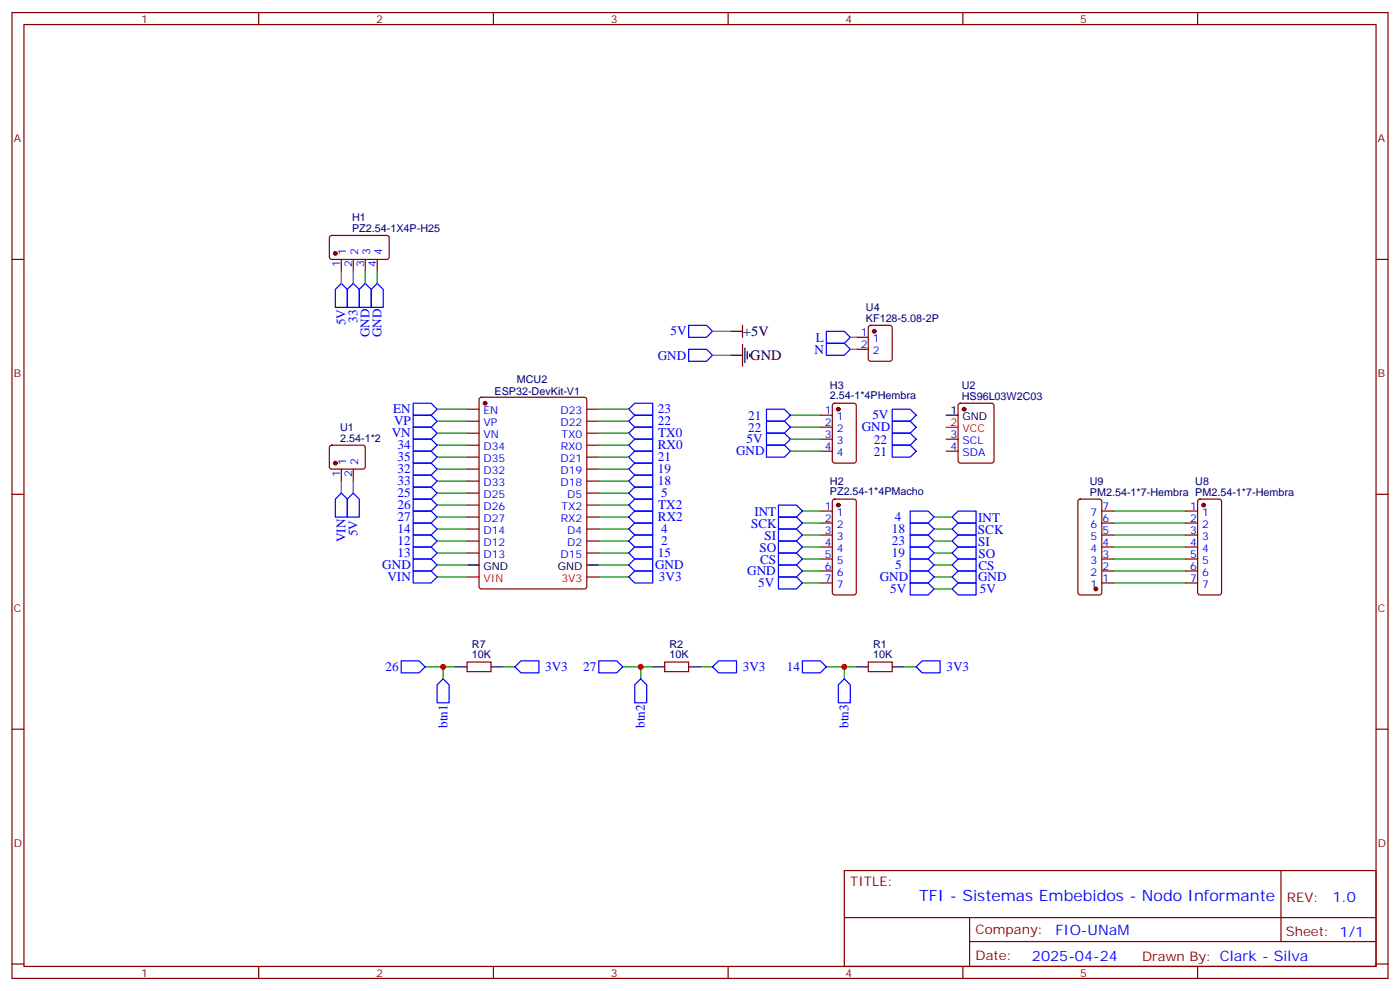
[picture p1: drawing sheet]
<svg xmlns="http://www.w3.org/2000/svg" width="412mm" height="292mm" viewBox="0 0 412 292" stroke-linecap="round" stroke-linejoin="round" font-family="sans-serif">
<g fill="none" stroke="#870000" stroke-width=".35">
<path d="M3.5 3.7h405.4v284.3h-405.4zM7.1 7.2h398.2v277.3h-398.2zM76.2 3.7v3.5M145.3 3.7v3.5M214.5 3.7v3.5M283.6 3.7v3.5M352.8 3.7v3.5M3.5 76.4h3.6M97.2 69.5l.5-.2 16.5 .1 .5 .6-.1 5.9-.7 .5-16.5-.1-.4-.6v-5.7zM100.5 76.4v3.5M104.1 76.4v3.5M107.6 76.4v3.5"/>
<path d="M111.1 76.4v3.5M405.3 76.4h3.6M252.2 99.3h3.6M256 96l.5-.2h5.6l.7 .4v9.5l-.4 .6-5.9 .1-.7-.5v-9.4zM141.3 117.2l.5-.3h30.4l.6 .5 .1 55.3-.5 .6-30.6 .1-.6-.5-.1-55.2zM245.4 118.9l.5-.2h5.6l.7 .4v16.5l-.4 .7h-5.9l-.7-.4v-16.5zM252.2 102.8h3.6M282.5 118.9l.4-.2h9.2l.7 .4v16.5l-.5 .7h-9.4l-.6-.4-.1-16.5zM97.2 131.3l.5-.2h9.5l.4 .7-.1 5.9-.6 .4-9.5-.1-.4-.6v-5.6zM100.5 138.1v3.5M104.1 138.1v3.5M137.6 120.5h3.5"/>
<path d="M137.6 124h3.5M137.6 127.5h3.5M137.6 131.1h3.5M137.6 134.6h3.5M137.6 138.1h3.5M172.9 120.5h3.5M172.9 124h3.5M172.9 127.5h3.5M172.9 131.1h3.5M172.9 134.6h3.5M172.9 138.1h3.5M241.7 122.2h3.5"/>
<path d="M241.7 125.8h3.5M241.7 129.3h3.5M241.7 132.8h3.5M278.7 129.3h3.5M278.7 132.8h3.5M3.5 145.5h3.6M137.6 141.6h3.5M137.6 145.2h3.5M137.6 148.7h3.5M137.6 152.2h3.5M137.6 155.8h3.5M137.6 159.3h3.5"/>
<path d="M172.9 141.6h3.5M172.9 145.2h3.5M172.9 148.7h3.5M172.9 152.2h3.5M172.9 155.8h3.5M172.9 159.3h3.5M241.7 157.5h3.5M241.7 154h3.5M241.7 150.5h3.5M245.4 147.1l.5-.2h5.6l.7 .5v27l-.2 .5-.5 .3h-5.6l-.5-.3-.2-.5v-26.8zM317.7 147.1l.5-.2h5.6l.7 .5 .1 27-.3 .5-.5 .3h-5.6l-.5-.3-.2-.5v-26.8zM324.6 157.5h3.5"/>
<path d="M324.6 154h3.5M324.6 150.5h3.5M349.2 157.5h3.6M349.2 154h3.6M349.2 150.5h3.6M353 147.1l.5-.2h5.6l.7 .5v27l-.2 .5-.5 .3h-5.6l-.5-.3-.2-.5v-26.8zM405.3 145.5h3.6M137.6 162.8h3.5M172.9 162.8h3.5M241.7 171.6h3.5M241.7 168.1h3.5M241.7 164.6h3.5"/>
<path d="M241.7 161h3.5M324.6 171.6h3.5M324.6 168.1h3.5M324.6 164.6h3.5M324.6 161h3.5M349.2 171.6h3.6M349.2 168.1h3.6M349.2 164.6h3.6M349.2 161h3.6M137.6 194.9h7v2.8h-7zM195.8 194.9h7v2.8h-7zM255.8 194.9h7v2.8h-7z"/>
<path d="M3.5 214.7h3.6M405.3 214.7h3.6M248.7 256.3h156.6v28.2h-156.6zM377.3 256.3v20.9M248.7 270.1h156.5M285.6 277.2h119.6M285.6 270.1v14.2M3.5 283.8h3.6M76.2 284.5v3.5M145.3 284.5v3.5M214.5 284.5v3.5M283.6 284.5v3.5"/>
<path d="M352.8 284.5v3.5M405.3 283.8h3.6"/>
</g>
<g fill="none" stroke="#00f" stroke-width=".35">
<path d="M100.5 83.4l1.8 1.8v5.3h-3.5v-5.3zM104.1 83.4l1.7 1.8v5.3h-3.5v-5.3zM107.6 83.4l1.8 1.8v5.3h-3.6v-5.3zM111.1 83.4l1.8 1.8v5.3h-3.5v-5.3zM202.8 95.8h5.3l1.8 1.7-1.8 1.8h-5.3zM243.4 97.5h5.3l1.8 1.8-1.8 1.8h-5.3zM121.7 118.7h5.3l1.8 1.8-1.8 1.7h-5.3zM187 118.7h5.3v3.5h-5.3l-1.8-1.7zM202.8 102.8h5.3l1.8 1.8-1.8 1.8h-5.3zM243.4 101.1h5.3l1.8 1.7-1.8 1.8h-5.3zM121.7 122.2h5.3l1.8 1.8-1.8 1.8h-5.3zM121.7 125.8h5.3l1.8 1.7-1.8 1.8h-5.3z"/>
<path d="M121.7 129.3h5.3l1.8 1.8-1.8 1.7h-5.3zM121.7 132.8h5.3l1.8 1.8-1.8 1.7h-5.3zM121.7 136.3h5.3l1.8 1.8-1.8 1.8h-5.3zM121.7 139.9h5.3l1.8 1.7-1.8 1.8h-5.3zM187 139.9h5.3v3.5h-5.3l-1.8-1.8zM187 136.3h5.3v3.6h-5.3l-1.8-1.8zM187 132.8h5.3v3.5h-5.3l-1.8-1.7zM187 129.3h5.3v3.5h-5.3l-1.8-1.7zM187 125.8h5.3v3.5h-5.3l-1.8-1.8zM187 122.2h5.3v3.6h-5.3l-1.8-1.8zM225.8 124h5.3l1.7 1.8-1.7 1.7h-5.3zM225.8 120.5h5.3l1.7 1.7-1.7 1.8h-5.3z"/>
<path d="M225.8 131.1h5.3l1.7 1.7-1.7 1.8h-5.3zM225.8 127.5h5.3l1.7 1.8-1.7 1.8h-5.3zM262.8 120.5h5.3l1.8 1.7-1.8 1.8h-5.3zM262.8 124h5.3l1.8 1.8-1.8 1.7h-5.3zM262.8 131.1h5.3l1.8 1.7-1.8 1.8h-5.3zM262.8 127.5h5.3l1.8 1.8-1.8 1.8h-5.3zM100.5 145.2l1.8 1.7v5.3h-3.5v-5.3zM104.1 145.2l1.7 1.7v5.3h-3.5v-5.3zM121.7 143.4h5.3l1.8 1.8-1.8 1.7h-5.3zM121.7 146.9h5.3l1.8 1.8-1.8 1.8h-5.3zM121.7 150.5h5.3l1.8 1.7-1.8 1.8h-5.3zM121.7 154h5.3l1.8 1.8-1.8 1.7h-5.3z"/>
<path d="M121.7 157.5h5.3l1.8 1.8-1.8 1.7h-5.3zM187 157.5h5.3v3.5h-5.3l-1.8-1.7zM187 154h5.3v3.5h-5.3l-1.8-1.7zM187 150.5h5.3v3.5h-5.3l-1.8-1.8zM187 146.9h5.3v3.6h-5.3l-1.8-1.8zM187 143.4h5.3v3.5h-5.3l-1.8-1.7zM229.3 155.8h5.3l1.8 1.7-1.8 1.8h-5.3zM229.3 159.3h5.3l1.8 1.7-1.8 1.8h-5.3zM229.3 152.2h5.3l1.8 1.8-1.8 1.8h-5.3zM229.3 148.7h5.3l1.8 1.8-1.8 1.7h-5.3zM268.1 157.5h5.3l1.8 1.8-1.8 1.7h-5.3zM268.1 154h5.3l1.8 1.8-1.8 1.7h-5.3z"/>
<path d="M268.1 150.5h5.3l1.8 1.7-1.8 1.8h-5.3zM280.5 152.2l1.7-1.7h5.3v3.5h-5.3zM280.5 159.3l1.7-1.8h5.3v3.5h-5.3zM282.2 154h5.3v3.5h-5.3l-1.7-1.7zM121.7 161h5.3l1.8 1.8-1.8 1.8h-5.3zM121.7 164.6h5.3l1.8 1.7-1.8 1.8h-5.3zM121.7 168.1h5.3l1.8 1.8-1.8 1.7h-5.3zM187 168.1h5.3v3.5h-5.3l-1.8-1.7zM187 164.6h5.3v3.5h-5.3l-1.8-1.8zM187 161h5.3v3.6h-5.3l-1.8-1.8zM229.3 166.3h5.3l1.8 1.8-1.8 1.8h-5.3zM229.3 169.9h5.3l1.8 1.7-1.8 1.8h-5.3z"/>
<path d="M229.3 162.8h5.3l1.8 1.8-1.8 1.7h-5.3zM268.1 168.1h5.3l1.8 1.8-1.8 1.7h-5.3zM268.1 171.6h5.3l1.8 1.8-1.8 1.8h-5.3zM268.1 164.6h5.3l1.8 1.7-1.8 1.8h-5.3zM268.1 161h5.3l1.8 1.8-1.8 1.8h-5.3zM280.5 166.3l1.7-1.7h5.3v3.5h-5.3zM282.2 161h5.3v3.6h-5.3l-1.7-1.8zM282.2 171.6h5.3v3.6h-5.3l-1.7-1.8zM282.2 168.1h5.3v3.5h-5.3l-1.7-1.7zM118.2 194.6h5.3l1.7 1.7-1.7 1.8h-5.3zM130.5 199.8l1.8 1.8v5.3h-3.5v-5.3zM153.5 194.6h5.2v3.5h-5.2l-1.8-1.8z"/>
<path d="M176.4 194.6h5.3l1.7 1.7-1.7 1.8h-5.3zM188.7 199.8l1.8 1.8v5.3h-3.5v-5.3zM211.7 194.6h5.3v3.5h-5.3l-1.8-1.8zM236.4 194.6h5.3l1.7 1.7-1.7 1.8h-5.3zM248.7 199.8l1.8 1.8v5.3h-3.6v-5.3zM271.6 194.6h5.3v3.5h-5.3l-1.7-1.8z"/>
</g>
<g fill="none" stroke="#008700" stroke-width=".35">
<path d="M100.5 79.9v3.5M104.1 79.9v3.5M107.6 79.9v3.5M111.1 79.9v3.5M209.9 97.5h5.3M250.5 99.3h1.7M209.9 104.6h5.3M250.5 102.8h1.7M128.8 120.5h8.8M128.8 124h8.8M128.8 127.5h8.8M128.8 131.1h8.8"/>
<path d="M128.8 134.6h8.8M128.8 138.1h8.8M176.4 120.5h8.8M176.4 124h8.8M176.4 127.5h8.8M176.4 131.1h8.8M176.4 134.6h8.8M176.4 138.1h8.8M232.8 125.8h8.9M232.8 122.2h8.9M232.8 132.8h8.9M232.8 129.3h8.9"/>
<path d="M100.5 141.6v3.6M104.1 141.6v3.6M128.8 141.6h8.8M128.8 145.2h8.8M128.8 148.7h8.8M128.8 152.2h8.8M128.8 155.8h8.8M128.8 159.3h8.8M176.4 141.6h8.8M176.4 145.2h8.8M176.4 148.7h8.8M176.4 152.2h8.8"/>
<path d="M176.4 155.8h8.8M176.4 159.3h8.8M236.4 157.5h5.3M236.4 154h5.3M236.4 150.5h5.3M275.2 152.2h5.3M275.2 155.8h5.3M275.2 159.3h5.3M328.1 157.5h21.1M328.1 154h21.1M328.1 150.5h21.1M128.8 162.8h8.8"/>
<path d="M128.8 166.3h8.8M128.8 169.9h8.8M176.4 162.8h8.8M176.4 166.3h8.8M176.4 169.9h8.8M236.4 171.6h5.3M236.4 168.1h5.3M236.4 164.6h5.3M236.4 161h5.3M275.2 162.8h5.3M275.2 166.3h5.3M275.2 169.9h5.3"/>
<path d="M275.2 173.4h5.3M328.1 171.6h21.1M328.1 168.1h21.1M328.1 164.6h21.1M328.1 161h21.1M125.2 196.3h8.9M130.5 196.3v3.5M148.2 196.3h3.5M183.4 196.3h8.9M188.7 196.3v3.5M206.4 196.3h3.5M243.4 196.3h8.8"/>
<path d="M248.7 196.3v3.5M266.3 196.3h3.6"/>
</g>
<g fill="#870000" stroke="#870000" stroke-width=".35">
<circle cx="322.8" cy="173.4" r=".53"/>
<circle cx="354.5" cy="148.7" r=".53"/>
<circle cx="246.9" cy="120.5" r=".53"/>
<circle cx="246.9" cy="148.7" r=".53"/>
<circle cx="142.9" cy="118.7" r=".53"/>
<circle cx="257.5" cy="97.5" r=".53"/>
<circle cx="98.8" cy="136.3" r=".53"/>
<circle cx="284" cy="120.5" r=".53"/>
<circle cx="98.8" cy="74.6" r=".53"/>
</g>
<g fill="none" stroke="#000" stroke-width=".35">
<path d="M215.2 97.5h3.5M218.7 95.8v3.5M215.2 104.6h3.5M218.7 101.4v6.4M219.4 102.5v4.2M220.1 103.5v2.2M220.8 104.2v.8M278.7 122.2h3.5M137.6 166.3h3.5M172.9 166.3h3.5M134.1 196.3h3.5M144.6 196.3h3.6"/>
<path d="M192.3 196.3h3.5M202.8 196.3h3.6M252.2 196.3h3.6M262.8 196.3h3.5"/>
</g>
<path d="M278.7 125.8h3.5M137.6 169.9h3.5M172.9 169.9h3.5" fill="none" stroke="#f00" stroke-width=".35"/>
<g fill="#c00">
<circle cx="248.7" cy="196.3" r=".88"/>
<circle cx="188.7" cy="196.3" r=".88"/>
<circle cx="130.5" cy="196.3" r=".88"/>
</g>
<text font-size="4.6" fill="#00f" x="270.8" y="265.3">TFI - Sistemas Embebidos - Nodo Informante</text>
<g font-size="4.2">
<text x="218.9" y="99">+5V</text>
<text x="221" y="106">GND</text>
</g>
<g font-size="4.2" fill="#00f">
<text x="392.5" y="265.6">1.0</text>
<text x="310.9" y="275.1">FIO-UNaM</text>
<text x="304" y="282.9">2025-04-24</text>
</g>
<g font-size="3.9" fill="#00f">
<text x="101.8" y="95.8" transform="rotate(-90 101.8 95.8)">5V</text>
<text x="105.3" y="95" transform="rotate(-90 105.3 95)">33</text>
<text x="108.8" y="99.3" transform="rotate(-90 108.8 99.3)">GND</text>
<text x="112.4" y="99.3" transform="rotate(-90 112.4 99.3)">GND</text>
<text x="197.5" y="98.7">5V</text>
<text x="240.3" y="100.6">L</text>
<text x="193.8" y="105.9">GND</text>
<text x="239.9" y="104.1">N</text>
<text x="115.8" y="121.7">EN</text>
<text x="116.1" y="125.3">VP</text>
<text x="193.8" y="125.2">22</text>
<text x="193.8" y="121.7">23</text>
<text x="220.4" y="123.5">21</text>
<text x="257" y="123.5">5V</text>
<text x="115.4" y="128.8">VN</text>
<text x="193.9" y="128.8">TX0</text>
<text x="219.9" y="130.6">5V</text>
<text x="220.4" y="127.1">22</text>
<text x="253.9" y="127">GND</text>
<text x="257.4" y="130.6">22</text>
<text x="117.1" y="132.3">34</text>
<text x="117.1" y="135.8">35</text>
<text x="193.8" y="132.3">RX0</text>
<text x="193.8" y="135.8">21</text>
<text x="216.8" y="134">GND</text>
<text x="257.4" y="134.1">21</text>
<text x="117.1" y="139.4">32</text>
<text x="117.1" y="142.9">33</text>
<text x="193.8" y="142.9">18</text>
<text x="193.8" y="139.3">19</text>
<text x="117.1" y="146.4">25</text>
<text x="117.1" y="149.9">26</text>
<text x="193.9" y="149.9">TX2</text>
<text x="194.8" y="146.4">5</text>
<text x="117.1" y="153.5">27</text>
<text x="193.8" y="153.5">RX2</text>
<text x="221.3" y="155.3">SCK</text>
<text x="222.2" y="151.8">INT</text>
<text x="263.6" y="153.5">4</text>
<text x="288.2" y="153.6">INT</text>
<text x="101.8" y="159.6" transform="rotate(-90 101.8 159.6)">VIN</text>
<text x="105.3" y="157.9" transform="rotate(-90 105.3 157.9)">5V</text>
<text x="117.1" y="157">14</text>
<text x="117.1" y="160.5">12</text>
<text x="194.8" y="157">4</text>
<text x="194.8" y="160.5">2</text>
<text x="225.2" y="158.9">SI</text>
<text x="262.7" y="160.6">23</text>
<text x="262.7" y="157.1">18</text>
<text x="288.1" y="157.1">SCK</text>
<text x="288.2" y="160.6">SI</text>
<text x="112.6" y="167.6">GND</text>
<text x="117.1" y="164.1">13</text>
<text x="193" y="167.6">GND</text>
<text x="193.8" y="164">15</text>
<text x="223.7" y="162.4">SO</text>
<text x="223.9" y="165.9">CS</text>
<text x="262.7" y="164.1">19</text>
<text x="263.6" y="167.6">5</text>
<text x="288.2" y="164.2">SO</text>
<text x="288.2" y="167.7">CS</text>
<text x="114.1" y="171.1">VIN</text>
<text x="194.1" y="171.1">3V3</text>
<text x="220.1" y="169.3">GND</text>
<text x="223.3" y="172.9">5V</text>
<text x="259.1" y="171.1">GND</text>
<text x="288.1" y="171.1">GND</text>
<text x="262.3" y="174.6">5V</text>
<text x="288.6" y="174.6">5V</text>
<text x="113.6" y="197.6">26</text>
<text x="160.6" y="197.6">3V3</text>
<text x="171.8" y="197.6">27</text>
<text x="218.8" y="197.6">3V3</text>
<text x="231.8" y="197.6">14</text>
<text x="278.8" y="197.6">3V3</text>
<text x="131.8" y="214.3" transform="rotate(-90 131.8 214.3)">btn1</text>
<text x="190" y="214.3" transform="rotate(-90 190 214.3)">btn2</text>
<text x="250" y="214.3" transform="rotate(-90 250 214.3)">btn3</text>
</g>
<g font-size="3.9" fill="#800">
<text x="250.5" y="260.9">TITLE:</text>
<text x="379.1" y="265.6">REV:</text>
<text x="287.4" y="275.1">Company:</text>
<text x="378.7" y="275.7">Sheet: 1/1</text>
<text x="287.4" y="282.8">Date:</text>
<text x="336.4" y="282.8">Drawn By: Clark - Silva</text>
</g>
<g font-size="3.2" fill="#800">
<text x="41.6" y="6.7">1</text>
<text x="110.8" y="6.7">2</text>
<text x="179.9" y="6.7">3</text>
<text x="249.1" y="6.7">4</text>
<text x="318.2" y="6.7">5</text>
<text x="4.1" y="41.8">A</text>
<text x="405.9" y="41.8">A</text>
<text x="4.1" y="110.9">B</text>
<text x="405.9" y="110.9">B</text>
<text x="4.1" y="180.1">C</text>
<text x="405.9" y="180.1">C</text>
<text x="4.1" y="249.2">D</text>
<text x="405.9" y="249.2">D</text>
<text x="41.6" y="287.5">1</text>
<text x="110.8" y="287.5">2</text>
<text x="179.9" y="287.5">3</text>
<text x="249.1" y="287.5">4</text>
<text x="318.2" y="287.5">5</text>
</g>
<g font-size="3.2" fill="#000080">
<text x="103.7" y="65.2">H1</text>
<text x="103.7" y="68.3">PZ2.54-1X4P-H25</text>
<text x="255.1" y="94.7">KF128-5.08-2P</text>
<text x="255.1" y="91.5">U4</text>
<text x="152.3" y="112.9">MCU2</text>
<text x="145.7" y="116.3">ESP32-DevKit-V1</text>
<text x="244.5" y="117.5">2.54-1*4PHembra</text>
<text x="244.5" y="114.6">H3</text>
<text x="283.3" y="117.7">HS96L03W2C03</text>
<text x="283.3" y="114.5">U2</text>
<text x="100.2" y="130">2.54-1*2</text>
<text x="100.2" y="126.9">U1</text>
<text x="244.5" y="142.8">H2</text>
<text x="321" y="142.7">U9</text>
<text x="352.1" y="142.7">U8</text>
<text x="244.5" y="145.8">PZ2.54-1*4PMacho</text>
<text x="321" y="145.9">PM2.54-1*7-Hembra PM2.54-1*7-Hembra</text>
<text x="139" y="190.6">R7</text>
<text x="197.2" y="190.6">R2</text>
<text x="257.2" y="190.6">R1</text>
<text x="139" y="193.9">10K</text>
<text x="197.2" y="193.9">10K</text>
<text x="257.2" y="193.9">10K</text>
</g>
<g font-size="3.2" fill="#00f">
<text x="102" y="75.1" transform="rotate(-90 102 75.1)">1</text>
<text x="105.5" y="75.1" transform="rotate(-90 105.5 75.1)">2</text>
<text x="109" y="75.1" transform="rotate(-90 109 75.1)">3</text>
<text x="112.5" y="75.1" transform="rotate(-90 112.5 75.1)">4</text>
<text x="100.2" y="78.6" transform="rotate(-90 100.2 78.6)">1</text>
<text x="103.7" y="78.6" transform="rotate(-90 103.7 78.6)">2</text>
<text x="107.2" y="78.6" transform="rotate(-90 107.2 78.6)">3</text>
<text x="110.8" y="78.6" transform="rotate(-90 110.8 78.6)">4</text>
<text x="253.6" y="99">1</text>
<text x="257.1" y="100.7">1</text>
<text x="253.6" y="102.5">2</text>
<text x="257.1" y="104.2">2</text>
<text x="142.4" y="121.9">EN</text>
<text x="142.4" y="125.4">VP</text>
<text x="165.1" y="125.4">D22</text>
<text x="165.1" y="121.9">D23</text>
<text x="243" y="121.9">1</text>
<text x="243" y="125.4">2</text>
<text x="246.5" y="123.6">1</text>
<text x="142.4" y="128.9">VN</text>
<text x="165.4" y="128.9">TX0</text>
<text x="243" y="128.9">3</text>
<text x="246.5" y="127.2">2</text>
<text x="246.5" y="130.7">3</text>
<text x="280" y="128.9">3</text>
<text x="283.5" y="130.7">SCL</text>
<text x="102" y="136.8" transform="rotate(-90 102 136.8)">1</text>
<text x="105.5" y="136.8" transform="rotate(-90 105.5 136.8)">2</text>
<text x="142.4" y="132.5">D34</text>
<text x="142.4" y="136">D35</text>
<text x="165.1" y="136">D21</text>
<text x="165.2" y="132.5">RX0</text>
<text x="243" y="132.5">4</text>
<text x="246.5" y="134.2">4</text>
<text x="280" y="132.5">4</text>
<text x="283.5" y="134.2">SDA</text>
<text x="100.2" y="140.3" transform="rotate(-90 100.2 140.3)">1</text>
<text x="103.7" y="140.3" transform="rotate(-90 103.7 140.3)">2</text>
<text x="142.4" y="139.5">D32</text>
<text x="142.4" y="143.1">D33</text>
<text x="165.1" y="143.1">D18</text>
<text x="165.1" y="139.5">D19</text>
<text x="142.4" y="146.6">D25</text>
<text x="167.1" y="146.6">D5</text>
<text x="142.4" y="150.1">D26</text>
<text x="142.4" y="153.6">D27</text>
<text x="165.2" y="153.6">RX2</text>
<text x="165.4" y="150.1">TX2</text>
<text x="243" y="150.1">1</text>
<text x="243" y="153.6">2</text>
<text x="246.5" y="151.9">1</text>
<text x="246.5" y="155.4">2</text>
<text x="321.2" y="155.4">6</text>
<text x="321.2" y="151.9">7</text>
<text x="324.7" y="153.6">6</text>
<text x="324.7" y="150.1">7</text>
<text x="350.6" y="150.1">1</text>
<text x="350.6" y="153.6">2</text>
<text x="354.1" y="151.9">1</text>
<text x="354.1" y="155.4">2</text>
<text x="142.4" y="157.2">D14</text>
<text x="142.4" y="160.7">D12</text>
<text x="167.1" y="160.7">D2</text>
<text x="167.1" y="157.2">D4</text>
<text x="243" y="157.2">3</text>
<text x="243" y="160.7">4</text>
<text x="246.5" y="158.9">3</text>
<text x="321.2" y="158.9">5</text>
<text x="324.7" y="160.7">4</text>
<text x="324.7" y="157.2">5</text>
<text x="350.6" y="157.2">3</text>
<text x="350.6" y="160.7">4</text>
<text x="354.1" y="158.9">3</text>
<text x="142.4" y="164.2">D13</text>
<text x="165.1" y="164.2">D15</text>
<text x="243" y="164.2">5</text>
<text x="243" y="167.7">6</text>
<text x="246.5" y="162.5">4</text>
<text x="246.5" y="166">5</text>
<text x="321.2" y="166">3</text>
<text x="321.2" y="162.5">4</text>
<text x="324.7" y="167.7">2</text>
<text x="324.7" y="164.2">3</text>
<text x="350.6" y="164.2">5</text>
<text x="350.6" y="167.7">6</text>
<text x="354.1" y="162.5">4</text>
<text x="354.1" y="166">5</text>
<text x="243" y="171.3">7</text>
<text x="246.5" y="169.5">6</text>
<text x="246.5" y="173">7</text>
<text x="321.2" y="173">1</text>
<text x="321.2" y="169.5">2</text>
<text x="324.7" y="171.3">1</text>
<text x="350.6" y="171.3">7</text>
<text x="354.1" y="169.5">6</text>
<text x="354.1" y="173">7</text>
</g>
<g font-size="3.2">
<text x="280" y="121.9">1</text>
<text x="283.5" y="123.6">GND</text>
<text x="142.4" y="167.7">GND</text>
<text x="164.3" y="167.7">GND</text>
</g>
<g font-size="3.2" fill="#f00">
<text x="280" y="125.4">2</text>
<text x="283.5" y="127.2">VCC</text>
<text x="142.4" y="171.3">VIN</text>
<text x="165.4" y="171.3">3V3</text>
</g>
</svg>
